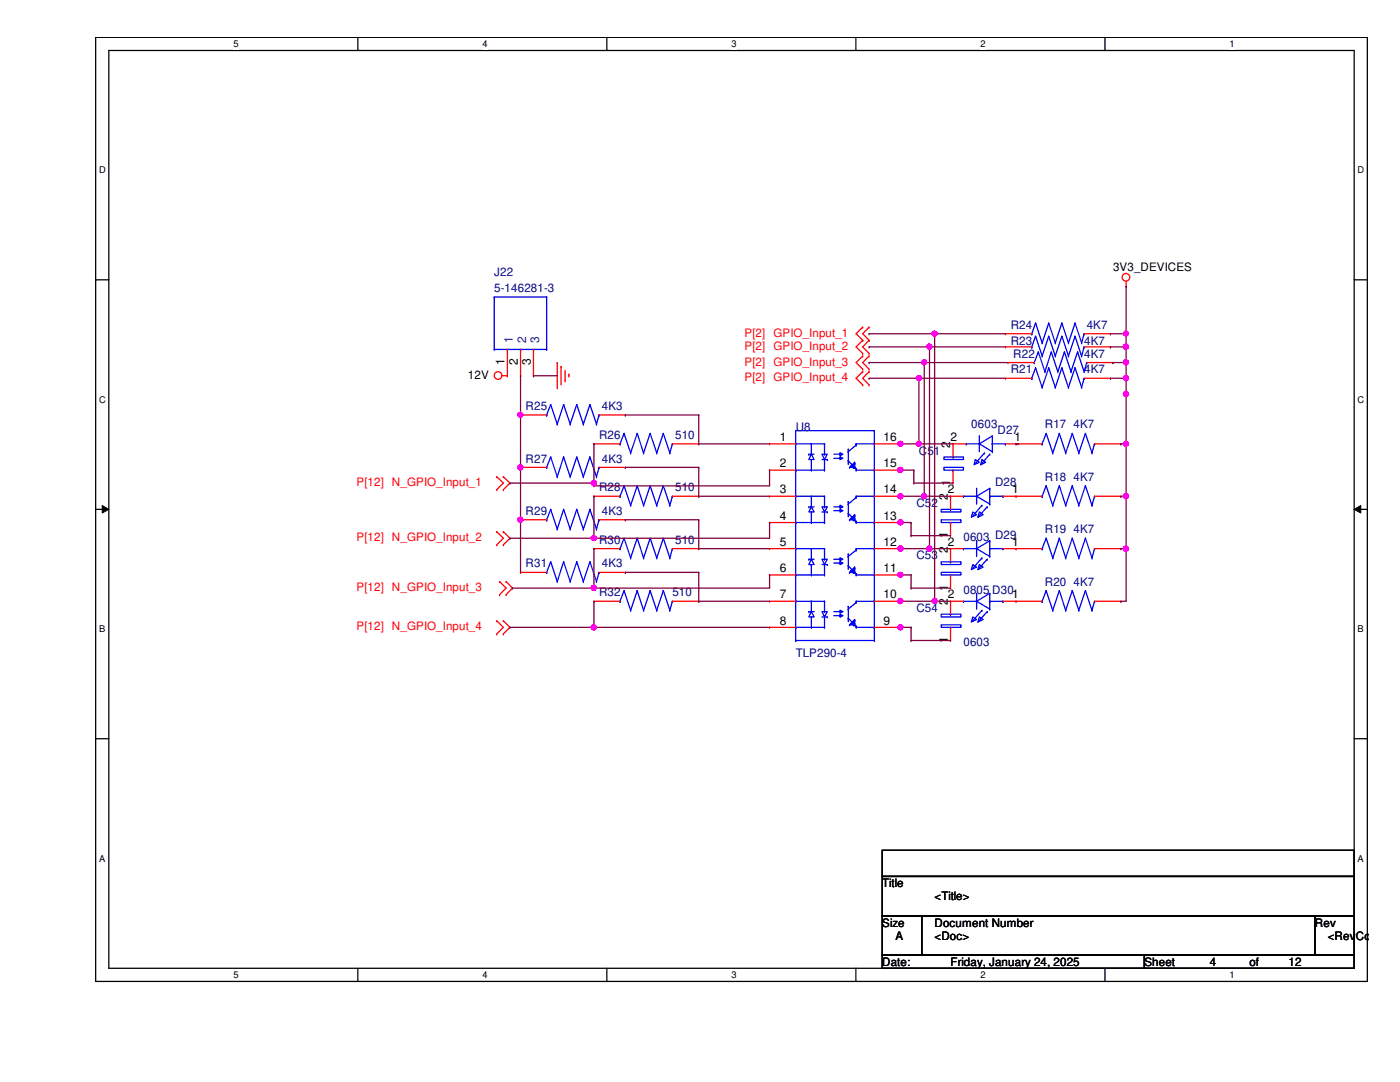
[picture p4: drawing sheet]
<svg xmlns="http://www.w3.org/2000/svg" width="279mm" height="216mm" viewBox="0 0 279 216" stroke-linecap="round" stroke-linejoin="round" font-family="sans-serif">
<path d="M19.1 7.5h253.8v188.3h-253.8zM21.7 10.1h248.6v183.1h-248.6z" fill="none" stroke="#000" stroke-width=".25"/>
<g fill="#fff">
<path d="M46.6 7.7h1v2.1h-1z"/>
<path d="M46.6 193.5h1v2.1h-1z"/>
</g>
<path d="M71.4 7.5v2.6M71.4 193.2v2.6" fill="none" stroke="#000" stroke-width=".25"/>
<g fill="#fff">
<path d="M96.3 7.7h1v2.1h-1z"/>
<path d="M96.3 193.5h1v2.1h-1z"/>
</g>
<path d="M121.1 7.5v2.6M121.1 193.2v2.6" fill="none" stroke="#000" stroke-width=".25"/>
<g fill="#fff">
<path d="M146 7.7h1v2.1h-1z"/>
<path d="M146 193.5h1v2.1h-1z"/>
</g>
<path d="M170.8 7.5v2.6M170.8 193.2v2.6" fill="none" stroke="#000" stroke-width=".25"/>
<g fill="#fff">
<path d="M195.7 7.7h1v2.1h-1z"/>
<path d="M195.7 193.5h1v2.1h-1z"/>
</g>
<path d="M220.5 7.5v2.6M220.5 193.2v2.6" fill="none" stroke="#000" stroke-width=".25"/>
<g fill="#fff">
<path d="M245.4 7.7h1v2.1h-1z"/>
<path d="M245.4 193.5h1v2.1h-1z"/>
<path d="M19.8 32.9h1.3v2.1h-1.3z"/>
<path d="M270.9 32.9h1.3v2.1h-1.3z"/>
<path d="M19.8 78.7h1.3v2.1h-1.3z"/>
<path d="M270.9 78.7h1.3v2.1h-1.3z"/>
</g>
<path d="M19.1 55.8h2.6M270.3 55.8h2.6" fill="none" stroke="#000" stroke-width=".25"/>
<g fill="#fff">
<path d="M19.8 124.5h1.2v2.1h-1.2z"/>
<path d="M270.9 124.5h1.3v2.1h-1.3z"/>
</g>
<path d="M19.1 101.6h2.6M270.3 101.6h2.6" fill="none" stroke="#000" stroke-width=".25"/>
<path d="M20.4 100.9l1.3 .7-1.3 .8zM270.3 101.6l1.3-.7v1.5z" fill="#000"/>
<path d="M20.4 100.9l1.3 .7-1.3 .8zM270.3 101.6l1.3-.7v1.5z" fill="none" stroke="#000" stroke-width=".2"/>
<g fill="#fff">
<path d="M19.8 170.3h1.2v2h-1.2z"/>
<path d="M270.9 170.3h1.3v2h-1.3z"/>
</g>
<path d="M19.1 147.4h2.6M270.3 147.4h2.6M176.1 169.7h94.2v5.2h-94.2zM176.1 174.9h94.2v7.9h-94.2zM176.1 182.8h7.8v7.8h-7.8zM176.1 190.6h52.3v2.6h-52.3zM183.9 182.8h78.5v7.8h-78.5zM228.4 190.6h41.9v2.6h-41.9zM262.4 182.8h7.9v7.8h-7.9z" fill="none" stroke="#000" stroke-width=".25"/>
<g fill="none" stroke="#f00" stroke-width=".25">
<path d="M224.7 57.1h.1M224.7 56.1v1M100.2 75h1.1M101.3 75h.1M101.3 69.7v5.3M103.9 75h.1M103.9 69.7v5.3M106.5 75h.1M106.5 69.7v5.3M111.2 72.3h.1M111.2 72.3v5.3M112 73.1h.1"/>
<path d="M112 73.1v3.7M112.8 76h.1M112.8 73.9v2.1M113.5 74.7h.1M113.5 74.7v.5M172.2 65.3h.1M172.2 67.9h.1M172.2 70.5h.1M172.2 71h.1M172.2 73.7h.1M172.2 74.2h.1M172.2 76.8h.1"/>
<path d="M172.2 65.3l-1.3 1.3 1.3 1.3M172.2 67.9l-1.3 1.3 1.3 1.3M172.2 71l-1.3 1.3 1.3 1.4M172.2 74.2l-1.3 1.3 1.3 1.3M173.4 65.3h.1M173.4 67.9h.1M173.4 70.5h.1M173.4 71h.1M173.4 73.7h.1M173.4 74.2h.1M173.4 76.8h.1M173.4 65.3l-1.2 1.3 1.2 1.3"/>
<path d="M173.4 67.9l-1.2 1.3 1.2 1.3M173.4 71l-1.2 1.3 1.2 1.4M173.4 74.2l-1.2 1.3 1.2 1.3M200.7 66.6h.1M200.7 75.5h.1M200.7 69.2h.1M200.7 66.6h5.2M200.7 75.5h5.2M200.7 69.2h5.2M201.2 72.3h.1M201.2 72.3h5.2M216.4 66.6h5.2"/>
<path d="M216.4 75.5h5.2M216.4 69.2h5.2M216.9 72.3h5.2M221.6 66.6h.1M221.6 75.5h.1M221.6 69.2h.1M222.1 72.3h.1M99.1 95.1h.1M99.1 97.7h.1M99.1 95.1l1.4 1.3-1.4 1.3M100.5 97.7h.1M100.5 95.1h.1"/>
<path d="M100.5 95.1l1.3 1.3-1.3 1.3M103.9 82.8h.1M103.9 93.3h.1M103.9 82.8h5.2M103.9 93.3h5.2M118.5 99h.1M118.5 88.6h.1M118.5 99h5.2M118.5 88.6h5.2M119.5 82.8h5.3M119.5 93.3h5.3M124.8 82.8h.1"/>
<path d="M124.8 93.3h.1M134.2 99h5.2M134.2 88.6h5.2M139.4 99h.1M139.4 88.6h.1M153.6 88.6h.1M153.6 93.8h.1M153.6 99h.1M153.6 99h5.2M153.6 88.6h5.2M153.6 93.8h5.2M174.5 99h5.2"/>
<path d="M174.5 88.6h5.2M174.5 93.8h5.2M179.7 99h.1M179.7 93.8h.1M179.7 88.6h.1M189.7 99h.1M189.7 99h2.6M189.7 99v2.6M190.2 96.4h.1M190.2 88.6h.1M190.2 88.6h2.6M190.2 88.6v2.6"/>
<path d="M190.2 93.8v2.6M200.2 99h7.8M200.7 88.6h7.3M202.8 99h.1M202.8 88.6h.1M203.3 88.6h.1M218.4 99h5.3M218.4 88.6h5.3M223.7 99h.1M223.7 88.6h.1M99.1 106.1h.1M99.1 108.7h.1"/>
<path d="M99.1 106.1l1.4 1.3-1.4 1.3M99.7 116h.1M99.7 118.7h.1M99.7 116l1.3 1.3-1.3 1.4M100.5 108.7h.1M100.5 106.1h.1M100.5 106.1l1.3 1.3-1.3 1.3M101 118.7h.1M101 116h.1M101 116l1.3 1.3-1.3 1.4M103.9 114.2h.1M103.9 103.7h.1"/>
<path d="M103.9 114.2h5.2M103.9 103.7h5.2M118.5 120h.1M118.5 109.5h.1M118.5 120h5.2M118.5 109.5h5.2M119.5 114.2h5.3M119.5 103.7h5.3M124.8 114.2h.1M124.8 103.7h.1M134.2 120h5.2M134.2 109.5h5.2"/>
<path d="M139.4 120h.1M139.4 109.5h.1M153.6 104.3h.1M153.6 109.5h.1M153.6 114.7h.1M153.6 120h.1M153.6 120h5.2M153.6 104.3h5.2M153.6 109.5h5.2M153.6 114.7h5.2M174.5 120h5.2M174.5 104.3h5.2"/>
<path d="M174.5 109.5h5.2M174.5 114.7h5.2M179.7 120h.1M179.7 114.7h.1M179.7 109.5h.1M179.7 104.3h.1M189.7 106.9h.1M189.7 120h.1M189.7 117.3h.1M189.7 109.5h.1M189.7 120h2.6M189.7 104.3v2.6"/>
<path d="M189.7 109.5v2.6M189.7 114.7v2.6M189.7 120v2.6M189.7 109.5h2.6M200.2 120h7.8M200.2 109.5h7.8M202.8 120h.1M202.8 109.5h.1M218.4 120h5.3M218.4 109.5h5.3M223.7 120h.1M223.7 109.5h.1"/>
<path d="M99.1 123.9h.1M99.1 126.5h.1M99.1 123.9l1.4 1.3-1.4 1.3M100.5 126.5h.1M100.5 123.9h.1M100.5 123.9l1.3 1.3-1.3 1.3M153.6 125.2h.1M153.6 125.2h5.2M174.5 125.2h5.2M179.7 125.2h.1M189.7 127.8h.1M189.7 125.2v2.6"/>
<circle cx="224.7" cy="55.3" r=".76"/>
<circle cx="99.4" cy="74.9" r=".76"/>
</g>
<g fill="none" stroke="#00f" stroke-width=".25">
<path d="M98.6 59.3h.1M98.6 59.3v10.4M98.6 59.3h10.5M109.1 59.3h.1M109.1 59.3v10.4M98.6 69.7h.1M98.6 69.7h10.5M101.3 69.7h.1M103.9 69.7h.1M106.5 69.7h.1M109.1 69.7h.1M205.9 66.6h.1"/>
<path d="M205.9 75.5h.1M205.9 69.2h.1M206.4 72.3h.1M206.7 64.5h.1M206.7 73.4h.1M206.7 67.1h.1M206.7 64.5l1.3 3.9M206.7 64.5l-.8 2.1M206.7 73.4l1.3 3.9M206.7 73.4l-.8 2.1M206.7 67.1l1.3 3.9M206.7 67.1l-.8 2.1"/>
<path d="M207.2 70.2h.1M207.2 70.2l1.3 4M207.2 70.2l-.8 2.1M208 68.4h.1M208 77.3h.1M208 71h.1M208.5 74.2h.1M209.3 64.5h.1M209.3 73.4h.1M209.3 67.1h.1M209.3 64.5l1.3 3.9M209.3 64.5l-1.3 3.9"/>
<path d="M209.3 73.4l1.3 3.9M209.3 73.4l-1.3 3.9M209.3 67.1l1.3 3.9M209.3 67.1l-1.3 3.9M209.8 70.2h.1M209.8 70.2l1.3 4M209.8 70.2l-1.3 4M210.6 68.4h.1M210.6 77.3h.1M210.6 71h.1M211.1 74.2h.1M211.9 64.5h.1"/>
<path d="M211.9 73.4h.1M211.9 67.1h.1M211.9 64.5l1.3 3.9M211.9 64.5l-1.3 3.9M211.9 73.4l1.3 3.9M211.9 73.4l-1.3 3.9M211.9 67.1l1.3 3.9M211.9 67.1l-1.3 3.9M212.4 70.2h.1M212.4 70.2l1.3 4M212.4 70.2l-1.3 4M213.2 68.4h.1"/>
<path d="M213.2 77.3h.1M213.2 71h.1M213.7 74.2h.1M214.5 64.5h.1M214.5 73.4h.1M214.5 67.1h.1M214.5 64.5l1.4 3.9M214.5 64.5l-1.3 3.9M214.5 73.4l1.4 3.9M214.5 73.4l-1.3 3.9M214.5 67.1l1.4 3.9M214.5 67.1l-1.3 3.9"/>
<path d="M215.1 70.2h.1M215.1 70.2l1.3 4M215.1 70.2l-1.4 4M215.9 68.4h.1M215.9 77.3h.1M215.9 71h.1M216.4 66.6h.1M216.4 75.5h.1M216.4 74.2h.1M216.4 69.2h.1M216.4 66.6l-.5 1.8M216.4 75.5l-.5 1.8"/>
<path d="M216.4 69.2l-.5 1.8M216.9 72.3h.1M216.9 72.3l-.5 1.9M109.1 82.8h.1M109.1 93.3h.1M109.9 80.7h.1M109.9 91.2h.1M109.9 80.7l1.3 3.9M109.9 80.7l-.8 2.1M109.9 91.2l1.3 3.9M109.9 91.2l-.8 2.1M111.2 84.6h.1"/>
<path d="M111.2 95.1h.1M112.5 80.7h.1M112.5 91.2h.1M112.5 80.7l1.3 3.9M112.5 80.7l-1.3 3.9M112.5 91.2l1.3 3.9M112.5 91.2l-1.3 3.9M113.8 84.6h.1M113.8 95.1h.1M115.1 80.7h.1M115.1 91.2h.1M115.1 80.7l1.3 3.9"/>
<path d="M115.1 80.7l-1.3 3.9M115.1 91.2l1.3 3.9M115.1 91.2l-1.3 3.9M116.4 84.6h.1M116.4 95.1h.1M117.7 80.7h.1M117.7 91.2h.1M117.7 80.7l1.3 3.9M117.7 80.7l-1.3 3.9M117.7 91.2l1.3 3.9M117.7 91.2l-1.3 3.9M119 84.6h.1"/>
<path d="M119 95.1h.1M119.5 82.8h.1M119.5 93.3h.1M119.5 82.8l-.5 1.8M119.5 93.3l-.5 1.8M123.7 99h.1M123.7 88.6h.1M124.5 96.9h.1M124.5 86.5h.1M124.5 96.9l1.4 3.9M124.5 96.9l-.8 2.1M124.5 86.5l1.4 3.9"/>
<path d="M124.5 86.5l-.8 2.1M125.9 90.4h.1M127.2 96.9h.1M127.2 86.5h.1M127.2 96.9l1.2 3.9M127.2 96.9l-1.3 3.9M127.2 86.5l1.2 3.9M127.2 86.5l-1.3 3.9M128.4 90.4h.1M129.8 96.9h.1M129.8 86.5h.1M129.8 96.9l1.3 3.9"/>
<path d="M129.8 96.9l-1.4 3.9M129.8 86.5l1.3 3.9M129.8 86.5l-1.4 3.9M131.1 90.4h.1M132.4 96.9h.1M132.4 86.5h.1M132.4 96.9l1.3 3.9M132.4 96.9l-1.3 3.9M132.4 86.5l1.3 3.9M132.4 86.5l-1.3 3.9M133.7 90.4h.1M134.2 99h.1"/>
<path d="M134.2 88.6h.1M134.2 99l-.5 1.8M134.2 88.6l-.5 1.8M158.8 93.8h.1M158.8 88.6h.1M158.8 99h.1M158.8 99h5.7M158.8 88.6h5.7M158.8 93.8h5.7M161.4 90.6h.1M161.4 90.6h1.1M161.9 90.6l.6 1.1h-1.1z"/>
<path d="M161.9 88.6h.1M161.9 93.8h.1M161.9 91.7h.1M161.9 90.6h.1M161.9 99h.1M161.9 88.6v2M161.9 91.7v2.1M161.9 99v2.1M164 90.6h1.1l-.6 1.1zM164 91.7h1.1M164.5 88.6h.1M164.5 90.6h.1"/>
<path d="M164.5 93.8h.1M164.5 99h.1M164.5 88.6v2M164.5 91.7v2.1M164.5 99v2.1M165.1 91.7h.1M166.4 90.6h1.3M166.4 91.4h1.3M167.7 90.4l.5 .2-.5 .3zM167.7 91.2l.5 .2-.5 .3zM167.7 90.6h.1M167.7 90.4h.1"/>
<path d="M167.7 91.4h.1M167.7 91.2h.1M167.7 90.4v.5M167.7 91.2v.5M169.3 90.1h.1M169.3 91.9h.1M169.3 92.5h.1M169.3 89.6h.1M169.3 89.6v2.9M169.3 91.9l1.3 1.4M169.5 93.3h.1M169.5 93.3h1.1"/>
<path d="M169.8 93h.1M169.8 93h.3M170.1 93h.1M170.1 93l.2 .3M170.3 93.3h.1M170.3 92.8h.1M170.3 92.8l.3 .2M170.3 92.8v.5M170.6 93.3h.1M170.6 92.5h.1M170.6 92.2h.1M170.6 93h.1"/>
<path d="M170.6 92.2v1.1M170.6 92.2l-1.1 1.1M170.6 92.5l-.5 .5M170.6 93.3l.3 .2M170.9 88.6h.1M170.9 88.8h.1M170.9 93.5h.1M170.9 93.8h.1M170.9 99h.1M170.9 99.3h.1M170.9 99h3.6M170.9 88.6h3.6"/>
<path d="M170.9 93.8h3.6M170.9 88.6v.2M170.9 93.5v.3M170.9 99v.3M170.9 88.8l-1.6 1.3M170.9 99.3l-1.6 1.3M174.5 85.9h.1M174.5 93.8h.1M174.5 88.6h.1M174.5 99h.1M174.5 85.9h-15.7v41.9M174.5 85.9v41.9"/>
<path d="M188.4 93.3h3.9v.5h-3.9zM188.4 91.2h3.9v.5h-3.9zM190.2 91.2h.1M190.2 93.8h.1M192.3 99h.1M192.3 99h2.6M192.8 88.6h.1M192.8 88.6h2.7M194.6 91.7l.9 .5-1.1 .6zM194.9 99h.1M194.9 97.5h.1M194.9 99l2.6 1.6"/>
<path d="M194.9 97.5v3.1M195.5 88.6h.1M195.5 87h.1M195.5 88.6l2.5 1.5M195.5 87v3.1M196 91.7l.7 .5-1 .6zM196.5 90.4h.1M196.5 90.4l-1.9 2.1M197.5 99h.1M197.5 97.5h.1M197.5 90.6h.1M197.5 97.5v3.1"/>
<path d="M197.5 97.5l-2.6 1.5M197.5 99h2.7M197.5 90.6l-1.8 2.2M198 88.6h.1M198 87h.1M198 90.1h.1M198 88.6h2.7M198 87v3.1M198 87l-2.5 1.6M200.2 99h.1M200.7 88.6h.1M208 99h.1"/>
<path d="M208 88.6h.1M208.8 96.9h.1M208.8 86.5h.1M208.8 96.9l1.3 3.9M208.8 96.9l-.8 2.1M208.8 86.5l1.3 3.9M208.8 86.5l-.8 2.1M210.1 90.4h.1M211.4 96.9h.1M211.4 86.5h.1M211.4 96.9l1.3 3.9M211.4 96.9l-1.3 3.9"/>
<path d="M211.4 86.5l1.3 3.9M211.4 86.5l-1.3 3.9M212.7 90.4h.1M214 96.9h.1M214 86.5h.1M214 96.9l1.3 3.9M214 96.9l-1.3 3.9M214 86.5l1.3 3.9M214 86.5l-1.3 3.9M215.3 90.4h.1M216.6 96.9h.1M216.6 86.5h.1"/>
<path d="M216.6 96.9l1.3 3.9M216.6 96.9l-1.3 3.9M216.6 86.5l1.3 3.9M216.6 86.5l-1.3 3.9M217.9 90.4h.1M218.4 99h.1M218.4 88.6h.1M218.4 99l-.5 1.8M218.4 88.6l-.5 1.8M109.1 114.2h.1M109.1 103.7h.1M109.9 112.1h.1"/>
<path d="M109.9 101.6h.1M109.9 112.1l1.3 3.9M109.9 112.1l-.8 2.1M109.9 101.6l1.3 4M109.9 101.6l-.8 2.1M111.2 116h.1M111.2 105.6h.1M112.5 112.1h.1M112.5 101.6h.1M112.5 112.1l1.3 3.9M112.5 112.1l-1.3 3.9M112.5 101.6l1.3 4"/>
<path d="M112.5 101.6l-1.3 4M113.8 116h.1M113.8 105.6h.1M115.1 112.1h.1M115.1 101.6h.1M115.1 112.1l1.3 3.9M115.1 112.1l-1.3 3.9M115.1 101.6l1.3 4M115.1 101.6l-1.3 4M116.4 116h.1M116.4 105.6h.1M117.7 112.1h.1"/>
<path d="M117.7 101.6h.1M117.7 112.1l1.3 3.9M117.7 112.1l-1.3 3.9M117.7 101.6l1.3 4M117.7 101.6l-1.3 4M119 116h.1M119 105.6h.1M119.5 114.2h.1M119.5 103.7h.1M119.5 114.2l-.5 1.8M119.5 103.7l-.5 1.9M123.7 120h.1"/>
<path d="M123.7 109.5h.1M124.5 117.9h.1M124.5 107.4h.1M124.5 117.9l1.4 3.9M124.5 117.9l-.8 2.1M124.5 107.4l1.4 3.9M124.5 107.4l-.8 2.1M125.9 100.8h.1M125.9 111.3h.1M127.2 117.9h.1M127.2 107.4h.1M127.2 117.9l1.2 3.9"/>
<path d="M127.2 117.9l-1.3 3.9M127.2 107.4l1.2 3.9M127.2 107.4l-1.3 3.9M128.4 100.8h.1M128.4 111.3h.1M129.8 117.9h.1M129.8 107.4h.1M129.8 117.9l1.3 3.9M129.8 117.9l-1.4 3.9M129.8 107.4l1.3 3.9M129.8 107.4l-1.4 3.9M131.1 100.8h.1"/>
<path d="M131.1 111.3h.1M132.4 117.9h.1M132.4 107.4h.1M132.4 117.9l1.3 3.9M132.4 117.9l-1.3 3.9M132.4 107.4l1.3 3.9M132.4 107.4l-1.3 3.9M133.7 100.8h.1M133.7 111.3h.1M134.2 120h.1M134.2 109.5h.1M134.2 120l-.5 1.8"/>
<path d="M134.2 109.5l-.5 1.8M158.8 104.3h.1M158.8 114.7h.1M158.8 109.5h.1M158.8 120h.1M158.8 120h5.7M158.8 104.3h5.7M158.8 109.5h5.7M158.8 114.7h5.7M161.4 101.1h.1M161.4 111.6h.1M161.4 101.1h1.1"/>
<path d="M161.4 111.6h1.1M161.9 101.1l.6 1h-1.1zM161.9 111.6l.6 1h-1.1zM161.9 104.3h.1M161.9 102.1h.1M161.9 101.1h.1M161.9 109.5h.1M161.9 114.7h.1M161.9 112.6h.1M161.9 111.6h.1M161.9 120h.1M161.9 102.1v2.2"/>
<path d="M161.9 109.5v2.1M161.9 112.6v2.1M161.9 120v2M164 101.1h1.1l-.6 1zM164 111.6h1.1l-.6 1zM164 102.1h1.1M164 112.6h1.1M164.5 101.1h.1M164.5 104.3h.1M164.5 109.5h.1M164.5 111.6h.1M164.5 114.7h.1"/>
<path d="M164.5 120h.1M164.5 102.1v2.2M164.5 109.5v2.1M164.5 112.6v2.1M164.5 120v2M165.1 102.1h.1M165.1 112.6h.1M166.4 101.1h1.3M166.4 111.6h1.3M166.4 112.4h1.3M166.4 101.9h1.3M167.7 111.3l.5 .3-.5 .2z"/>
<path d="M167.7 112.1l.5 .3-.5 .2zM167.7 100.8l.5 .3-.5 .3zM167.7 101.6l.5 .3-.5 .2zM167.7 111.6h.1M167.7 111.3h.1M167.7 112.4h.1M167.7 112.1h.1M167.7 101.1h.1M167.7 100.8h.1M167.7 101.9h.1M167.7 101.6h.1M167.7 100.8v.6"/>
<path d="M167.7 101.6v.5M167.7 111.3v.5M167.7 112.1v.5M169.3 111h.1M169.3 112.9h.1M169.3 113.4h.1M169.3 110.5h.1M169.3 100.6h.1M169.3 102.4h.1M169.3 103h.1M169.3 100.1h.1M169.3 100.1v2.9"/>
<path d="M169.3 110.5v2.9M169.3 112.9l1.3 1.3M169.3 102.4l1.6 1.6M169.5 114.2h.1M169.5 103.7h.1M169.5 114.2h1.1M169.5 103.7h1.1M169.8 113.9h.1M169.8 103.5h.1M169.8 113.9l-.3 .3M169.8 113.9h.3M169.8 103.5h.3"/>
<path d="M170.1 113.9h.1M170.1 103.5h.1M170.1 113.9l.2 .3M170.1 103.5l.2 .2M170.3 114.2h.1M170.3 113.7h.1M170.3 103.7h.1M170.3 103.2h.1M170.3 103.2v.5M170.3 113.7v.5M170.3 113.7l.3 .2M170.3 103.2l.3 .3"/>
<path d="M170.6 114.2h.1M170.6 113.4h.1M170.6 113.2h.1M170.6 113.9h.1M170.6 103.7h.1M170.6 103h.1M170.6 102.7h.1M170.6 103.5h.1M170.6 102.7v1M170.6 113.2v1M170.6 113.2l-.8 .7M170.6 113.4l-.5 .5"/>
<path d="M170.6 114.2l.3 .3M170.6 102.7l-1.1 1M170.6 103l-.5 .5M170.9 120h.1M170.9 109.5h.1M170.9 109.8h.1M170.9 114.5h.1M170.9 114.7h.1M170.9 104h.1M170.9 104.3h.1M170.9 120h3.6M170.9 104v.3"/>
<path d="M170.9 109.5v.3M170.9 114.5v.2M170.9 120v.2M170.9 104.3h3.6M170.9 109.5h3.6M170.9 114.7h3.6M170.9 109.8l-1.6 1.2M174.5 114.7h.1M174.5 104.3h.1M174.5 120h.1M174.5 109.5h.1M187.8 103.7h4v.6h-4z"/>
<path d="M187.8 101.6h4v.5h-4zM187.8 114.2h4v.5h-4zM187.8 112.1h4v.5h-4zM189.7 101.6h.1M189.7 104.3h.1M189.7 112.1h.1M189.7 114.7h.1M192.3 120h.1M192.3 109.5h.1M192.3 120h2.6M192.3 109.5h2.6M194.1 102.1l.8 .6-1.1 .5z"/>
<path d="M194.1 112.6l.8 .6-1.1 .5zM194.9 120h.1M194.9 118.4h.1M194.9 109.5h.1M194.9 107.9h.1M194.9 107.9v3.1M194.9 118.4v3.1M194.9 120l2.6 1.5M194.9 109.5l2.6 1.5M195.5 102.1l.7 .6-1 .5zM195.5 112.6l.7 .6-1 .5zM196 100.8h.1"/>
<path d="M196 111.3h.1M196 100.8l-1.9 2.2M196 111.3l-1.9 2.1M197 101.1h.1M197 111.6h.1M197 101.1l-1.8 2.1M197 111.6l-1.8 2.1M197.5 100.6h.1M197.5 120h.1M197.5 118.4h.1M197.5 109.5h.1M197.5 107.9h.1"/>
<path d="M197.5 111h.1M197.5 107.9v3.1M197.5 118.4v3.1M197.5 118.4l-2.6 1.6M197.5 120h2.7M197.5 109.5h2.7M197.5 107.9l-2.6 1.6M200.2 120h.1M200.2 109.5h.1M208 120h.1M208 109.5h.1M208.8 117.9h.1"/>
<path d="M208.8 107.4h.1M208.8 117.9l1.3 3.9M208.8 117.9l-.8 2.1M208.8 107.4l1.3 3.9M208.8 107.4l-.8 2.1M210.1 100.8h.1M210.1 111.3h.1M211.4 117.9h.1M211.4 107.4h.1M211.4 117.9l1.3 3.9M211.4 117.9l-1.3 3.9M211.4 107.4l1.3 3.9"/>
<path d="M211.4 107.4l-1.3 3.9M212.7 100.8h.1M212.7 111.3h.1M214 117.9h.1M214 107.4h.1M214 117.9l1.3 3.9M214 117.9l-1.3 3.9M214 107.4l1.3 3.9M214 107.4l-1.3 3.9M215.3 100.8h.1M215.3 111.3h.1M216.6 117.9h.1"/>
<path d="M216.6 107.4h.1M216.6 117.9l1.3 3.9M216.6 117.9l-1.3 3.9M216.6 107.4l1.3 3.9M216.6 107.4l-1.3 3.9M217.9 100.8h.1M217.9 111.3h.1M218.4 120h.1M218.4 109.5h.1M218.4 120l-.5 1.8M218.4 109.5l-.5 1.8M125.9 121.8h.1"/>
<path d="M128.4 121.8h.1M131.1 121.8h.1M133.7 121.8h.1M158.8 127.8h.1M158.8 125.2h.1M158.8 127.8h15.7M158.8 125.2h5.7M161.4 122h.1M161.4 122h1.1M161.9 122l.6 1.1h-1.1zM161.9 125.2h.1M161.9 123.1h.1"/>
<path d="M161.9 122h.1M161.9 123.1v2.1M164 122h1.1l-.6 1.1zM164 123.1h1.1M164.5 122h.1M164.5 125.2h.1M164.5 123.1v2.1M165.1 123.1h.1M166.4 122h1.3M166.4 122.9h1.3M167.7 121.8l.5 .2-.5 .3zM167.7 122.6l.5 .3-.5 .2z"/>
<path d="M167.7 122h.1M167.7 121.8h.1M167.7 122.9h.1M167.7 122.6h.1M167.7 121.8v.5M167.7 122.6v.5M169.3 121.5h.1M169.3 123.4h.1M169.3 123.9h.1M169.3 121h.1M169.3 121v2.9M169.3 123.4l1.3 1.3"/>
<path d="M169.5 124.7h.1M169.5 124.7h1.1M169.8 124.4h.1M169.8 124.4l-.3 .3M169.8 124.4h.3M170.1 124.4h.1M170.1 124.4l.2 .3M170.3 124.7h.1M170.3 124.1h.1M170.3 124.1v.6M170.3 124.1l.3 .3M170.3 124.1l-.2 .3"/>
<path d="M170.6 124.7h.1M170.6 123.9h.1M170.6 123.6h.1M170.6 124.4h.1M170.6 123.6v1.1M170.6 123.6l-.8 .8M170.6 123.9l-.3 .2M170.6 124.7l.3 .2M170.9 120.2h.1M170.9 124.9h.1M170.9 125.2h.1M170.9 124.9v.3"/>
<path d="M170.9 125.2h3.6M170.9 120.2l-1.6 1.3M174.5 125.2h.1M174.5 127.8h.1M187.8 124.7h4v.5h-4zM187.8 122.6h4v.5h-4zM189.7 122.6h.1M189.7 125.2h.1M194.1 123.1l.8 .5-1.1 .5zM195.5 123.1l.7 .5-1 .5zM196 121.8h.1M196 121.8l-1.9 2.1"/>
<path d="M197 122h.1M197 122l-1.8 2.1M197.5 121.5h.1M210.1 121.8h.1M212.7 121.8h.1M215.3 121.8h.1M217.9 121.8h.1"/>
</g>
<path d="M224.7 57.1h.1M224.7 57.1v9.5" fill="none" stroke="#800040" stroke-width=".25"/>
<circle cx="224.7" cy="66.6" r=".5" fill="#f0f"/>
<circle cx="224.7" cy="66.6" r=".5" fill="none" stroke="#f0f" stroke-width=".25"/>
<path d="M173.4 66.6h.1M173.4 66.6h27.3M186.5 66.6h.1M186.5 66.6v53.4" fill="none" stroke="#800040" stroke-width=".25"/>
<circle cx="186.5" cy="119.9" r=".51" fill="#f0f"/>
<circle cx="186.5" cy="119.9" r=".51" fill="none" stroke="#f0f" stroke-width=".25"/>
<circle cx="186.5" cy="66.6" r=".5" fill="#f0f"/>
<circle cx="186.5" cy="66.6" r=".5" fill="none" stroke="#f0f" stroke-width=".25"/>
<path d="M173.4 69.2h.1M173.4 69.2h12.1M185.5 69.2h.1M185.5 69.2v40.3M221.6 66.6h.1M221.6 66.6h3.1M224.7 66.6h.1M224.7 66.6v2.6" fill="none" stroke="#800040" stroke-width=".25"/>
<circle cx="185.5" cy="109.5" r=".51" fill="#f0f"/>
<circle cx="185.5" cy="109.5" r=".51" fill="none" stroke="#f0f" stroke-width=".25"/>
<circle cx="185.5" cy="69.2" r=".51" fill="#f0f"/>
<circle cx="185.5" cy="69.2" r=".51" fill="none" stroke="#f0f" stroke-width=".25"/>
<path d="M185.5 69.2h.1M185.5 69.2h15.2M221.6 69.2h.1M221.6 69.2h3.1M224.7 69.2h.1M224.7 69.2v3.1" fill="none" stroke="#800040" stroke-width=".25"/>
<circle cx="224.7" cy="69.2" r=".51" fill="#f0f"/>
<circle cx="224.7" cy="69.2" r=".51" fill="none" stroke="#f0f" stroke-width=".25"/>
<path d="M173.4 72.3h.1M173.4 72.3h11" fill="none" stroke="#800040" stroke-width=".25"/>
<circle cx="184.4" cy="72.3" r=".5" fill="#f0f"/>
<circle cx="184.4" cy="72.3" r=".5" fill="none" stroke="#f0f" stroke-width=".25"/>
<path d="M184.4 72.3h.1M184.4 72.3v26.7M184.4 72.3h16.8M222.1 72.3h.1M222.1 72.3h2.6M224.7 72.3h.1M224.7 72.3v3.2" fill="none" stroke="#800040" stroke-width=".25"/>
<circle cx="224.7" cy="75.5" r=".5" fill="#f0f"/>
<circle cx="224.7" cy="75.5" r=".5" fill="none" stroke="#f0f" stroke-width=".25"/>
<circle cx="224.7" cy="72.3" r=".51" fill="#f0f"/>
<circle cx="224.7" cy="72.3" r=".51" fill="none" stroke="#f0f" stroke-width=".25"/>
<path d="M103.9 75h.1M103.9 75v7.8" fill="none" stroke="#800040" stroke-width=".25"/>
<circle cx="103.9" cy="82.8" r=".5" fill="#f0f"/>
<circle cx="103.9" cy="82.8" r=".5" fill="none" stroke="#f0f" stroke-width=".25"/>
<path d="M106.5 75h.1M106.5 75h4.7M173.4 75.5h.1M173.4 75.5h27.3M183.4 75.5h.1M183.4 75.5v13.1" fill="none" stroke="#800040" stroke-width=".25"/>
<circle cx="183.4" cy="75.5" r=".5" fill="#f0f"/>
<circle cx="183.4" cy="75.5" r=".5" fill="none" stroke="#f0f" stroke-width=".25"/>
<path d="M221.6 75.5h.1M221.6 75.5h3.1M224.7 75.5h.1M224.7 78.6h.1M224.7 75.5v13.1" fill="none" stroke="#800040" stroke-width=".25"/>
<circle cx="224.7" cy="88.5" r=".5" fill="#f0f"/>
<circle cx="224.7" cy="88.5" r=".5" fill="none" stroke="#f0f" stroke-width=".25"/>
<circle cx="224.7" cy="78.6" r=".51" fill="#f0f"/>
<circle cx="224.7" cy="78.6" r=".51" fill="none" stroke="#f0f" stroke-width=".25"/>
<path d="M224.7 78.6h.1M224.7 78.6h.6M103.9 82.8h.1M103.9 82.8v10.5" fill="none" stroke="#800040" stroke-width=".25"/>
<circle cx="103.8" cy="93.3" r=".51" fill="#f0f"/>
<circle cx="103.8" cy="93.3" r=".51" fill="none" stroke="#f0f" stroke-width=".25"/>
<path d="M118.5 88.6h.1M118.5 88.6v7.8M124.8 82.8h.1M124.8 82.8h14.6M139.4 82.8h.1M139.4 88.6h.1M139.4 82.8v5.8M139.4 88.6h14.2M179.2 88.6h.1M179.2 88.6h4.2M179.7 88.6h.1" fill="none" stroke="#800040" stroke-width=".25"/>
<circle cx="183.4" cy="88.5" r=".5" fill="#f0f"/>
<circle cx="183.4" cy="88.5" r=".5" fill="none" stroke="#f0f" stroke-width=".25"/>
<circle cx="179.7" cy="88.5" r=".5" fill="#f0f"/>
<circle cx="179.7" cy="88.5" r=".5" fill="none" stroke="#f0f" stroke-width=".25"/>
<g fill="none" stroke="#800040" stroke-width=".25">
<path d="M103.9 93.3h.1M103.9 93.3v10.4M124.8 93.3h.1M124.8 93.3h14.6M139.4 93.3h.1M139.4 93.3v5.7M153.6 93.8h.1M153.6 93.8v3.1M179.2 93.8h.1M179.2 93.8h3.2M179.7 93.8h.1M183.4 88.6h.1"/>
<path d="M183.4 88.6h6.8M202.8 88.6h.1M202.8 88.6h.5M223.7 88.6h.1M223.7 88.6h1M224.7 88.6h.1M224.7 88.6v10.4"/>
</g>
<circle cx="179.7" cy="93.8" r=".51" fill="#f0f"/>
<circle cx="179.7" cy="93.8" r=".51" fill="none" stroke="#f0f" stroke-width=".25"/>
<path d="M101.8 96.4h.1M101.8 96.4h16.7M182.4 93.8h.1M182.4 93.8v2.6" fill="none" stroke="#800040" stroke-width=".25"/>
<circle cx="118.5" cy="96.4" r=".51" fill="#f0f"/>
<circle cx="118.5" cy="96.4" r=".51" fill="none" stroke="#f0f" stroke-width=".25"/>
<g fill="none" stroke="#800040" stroke-width=".25">
<path d="M118.5 96.4h.1M118.5 96.9h.1M118.5 99h.1M118.5 96.4v.5M118.5 99v8.4M118.5 96.9h35.1M139.4 99h.1M139.4 99h14.2M179.2 99h.1M179.2 99h5.2M179.7 99h.1M182.4 96.4h.1"/>
<path d="M182.4 96.4h7.8"/>
</g>
<circle cx="184.4" cy="99" r=".5" fill="#f0f"/>
<circle cx="184.4" cy="99" r=".5" fill="none" stroke="#f0f" stroke-width=".25"/>
<circle cx="179.7" cy="99" r=".51" fill="#f0f"/>
<circle cx="179.7" cy="99" r=".51" fill="none" stroke="#f0f" stroke-width=".25"/>
<path d="M184.4 99h.1M184.4 99h5.3M223.7 99h.1M223.7 99h1M224.7 99h.1M224.7 99v10.5" fill="none" stroke="#800040" stroke-width=".25"/>
<circle cx="224.7" cy="109.5" r=".51" fill="#f0f"/>
<circle cx="224.7" cy="109.5" r=".51" fill="none" stroke="#f0f" stroke-width=".25"/>
<circle cx="224.7" cy="99" r=".51" fill="#f0f"/>
<circle cx="224.7" cy="99" r=".51" fill="none" stroke="#f0f" stroke-width=".25"/>
<path d="M103.9 103.7h.1M103.9 103.7v10.5" fill="none" stroke="#800040" stroke-width=".25"/>
<circle cx="103.8" cy="103.7" r=".51" fill="#f0f"/>
<circle cx="103.8" cy="103.7" r=".51" fill="none" stroke="#f0f" stroke-width=".25"/>
<path d="M124.8 103.7h.1M124.8 103.7h14.6M139.4 103.7h.1M139.4 103.7v5.8M153.6 104.3h.1M153.6 104.3v3.1M179.2 104.3h.1M179.2 104.3h2.6M179.7 104.3h.1" fill="none" stroke="#800040" stroke-width=".25"/>
<circle cx="179.7" cy="104.2" r=".51" fill="#f0f"/>
<circle cx="179.7" cy="104.2" r=".51" fill="none" stroke="#f0f" stroke-width=".25"/>
<path d="M101.8 107.4h.1M101.8 107.4h51.8M118.5 107.4h.1M181.8 104.3h.1M181.8 104.3v2.6" fill="none" stroke="#800040" stroke-width=".25"/>
<circle cx="118.5" cy="107.4" r=".5" fill="#f0f"/>
<circle cx="118.5" cy="107.4" r=".5" fill="none" stroke="#f0f" stroke-width=".25"/>
<path d="M118.5 109.5h.1M118.5 109.5v7.8M139.4 109.5h.1M139.4 109.5h14.2M179.2 109.5h.1M179.2 109.5h6.3M179.7 109.5h.1M181.8 106.9h.1M181.8 106.9h7.9" fill="none" stroke="#800040" stroke-width=".25"/>
<circle cx="179.7" cy="109.5" r=".51" fill="#f0f"/>
<circle cx="179.7" cy="109.5" r=".51" fill="none" stroke="#f0f" stroke-width=".25"/>
<g fill="none" stroke="#800040" stroke-width=".25">
<path d="M124.8 114.2h.1M124.8 114.2h14.6M139.4 114.2h.1M139.4 114.2v5.8M153.6 114.7h.1M153.6 114.7v2.6M179.2 114.7h.1M179.2 114.7h2.6M179.7 114.7h.1M185.5 109.5h.1M185.5 109.5h4.2M223.7 109.5h.1"/>
<path d="M223.7 109.5h1M224.7 109.5h.1M224.7 109.5v10.5"/>
</g>
<circle cx="179.7" cy="114.7" r=".5" fill="#f0f"/>
<circle cx="179.7" cy="114.7" r=".5" fill="none" stroke="#f0f" stroke-width=".25"/>
<path d="M102.3 117.3h.1M102.3 117.3h51.3M118.5 117.3h.1M181.8 114.7h.1M181.8 114.7v2.6" fill="none" stroke="#800040" stroke-width=".25"/>
<circle cx="118.5" cy="117.3" r=".51" fill="#f0f"/>
<circle cx="118.5" cy="117.3" r=".51" fill="none" stroke="#f0f" stroke-width=".25"/>
<path d="M118.5 120h.1M118.5 120v5.2M139.4 120h.1M139.4 120h14.2M179.2 120h.1M179.2 120h7.3M179.7 120h.1M181.8 117.3h.1M181.8 117.3h7.9" fill="none" stroke="#800040" stroke-width=".25"/>
<circle cx="179.7" cy="119.9" r=".51" fill="#f0f"/>
<circle cx="179.7" cy="119.9" r=".51" fill="none" stroke="#f0f" stroke-width=".25"/>
<path d="M186.5 120h.1M186.5 120h3.2M223.7 120h.1M223.7 120h1M101.8 125.2h.1M101.8 125.2h51.8M118.5 125.2h.1" fill="none" stroke="#800040" stroke-width=".25"/>
<circle cx="118.5" cy="125.2" r=".51" fill="#f0f"/>
<circle cx="118.5" cy="125.2" r=".51" fill="none" stroke="#f0f" stroke-width=".25"/>
<path d="M179.2 125.2h.1M179.2 125.2h2.6M179.7 125.2h.1" fill="none" stroke="#800040" stroke-width=".25"/>
<circle cx="179.7" cy="125.2" r=".51" fill="#f0f"/>
<circle cx="179.7" cy="125.2" r=".51" fill="none" stroke="#f0f" stroke-width=".25"/>
<path d="M181.8 125.2h.1M181.8 127.8h.1M181.8 125.2v2.6M181.8 127.8h7.9" fill="none" stroke="#800040" stroke-width=".25"/>
<circle cx="224.7" cy="66.6" r=".5" fill="#f0f"/>
<circle cx="224.7" cy="66.6" r=".5" fill="none" stroke="#f0f" stroke-width=".25"/>
<circle cx="186.5" cy="119.9" r=".51" fill="#f0f"/>
<circle cx="186.5" cy="119.9" r=".51" fill="none" stroke="#f0f" stroke-width=".25"/>
<circle cx="186.5" cy="66.6" r=".5" fill="#f0f"/>
<circle cx="186.5" cy="66.6" r=".5" fill="none" stroke="#f0f" stroke-width=".25"/>
<circle cx="185.5" cy="109.5" r=".51" fill="#f0f"/>
<circle cx="185.5" cy="109.5" r=".51" fill="none" stroke="#f0f" stroke-width=".25"/>
<circle cx="185.5" cy="69.2" r=".51" fill="#f0f"/>
<circle cx="185.5" cy="69.2" r=".51" fill="none" stroke="#f0f" stroke-width=".25"/>
<circle cx="224.7" cy="69.2" r=".51" fill="#f0f"/>
<circle cx="224.7" cy="69.2" r=".51" fill="none" stroke="#f0f" stroke-width=".25"/>
<circle cx="184.4" cy="72.3" r=".5" fill="#f0f"/>
<circle cx="184.4" cy="72.3" r=".5" fill="none" stroke="#f0f" stroke-width=".25"/>
<circle cx="224.7" cy="75.5" r=".5" fill="#f0f"/>
<circle cx="224.7" cy="75.5" r=".5" fill="none" stroke="#f0f" stroke-width=".25"/>
<circle cx="224.7" cy="72.3" r=".51" fill="#f0f"/>
<circle cx="224.7" cy="72.3" r=".51" fill="none" stroke="#f0f" stroke-width=".25"/>
<circle cx="103.9" cy="82.8" r=".5" fill="#f0f"/>
<circle cx="103.9" cy="82.8" r=".5" fill="none" stroke="#f0f" stroke-width=".25"/>
<circle cx="183.4" cy="75.5" r=".5" fill="#f0f"/>
<circle cx="183.4" cy="75.5" r=".5" fill="none" stroke="#f0f" stroke-width=".25"/>
<circle cx="224.7" cy="88.5" r=".5" fill="#f0f"/>
<circle cx="224.7" cy="88.5" r=".5" fill="none" stroke="#f0f" stroke-width=".25"/>
<circle cx="224.7" cy="78.6" r=".51" fill="#f0f"/>
<circle cx="224.7" cy="78.6" r=".51" fill="none" stroke="#f0f" stroke-width=".25"/>
<circle cx="103.8" cy="93.3" r=".51" fill="#f0f"/>
<circle cx="103.8" cy="93.3" r=".51" fill="none" stroke="#f0f" stroke-width=".25"/>
<circle cx="183.4" cy="88.5" r=".5" fill="#f0f"/>
<circle cx="183.4" cy="88.5" r=".5" fill="none" stroke="#f0f" stroke-width=".25"/>
<circle cx="179.7" cy="88.5" r=".5" fill="#f0f"/>
<circle cx="179.7" cy="88.5" r=".5" fill="none" stroke="#f0f" stroke-width=".25"/>
<circle cx="179.7" cy="93.8" r=".51" fill="#f0f"/>
<circle cx="179.7" cy="93.8" r=".51" fill="none" stroke="#f0f" stroke-width=".25"/>
<circle cx="118.5" cy="96.4" r=".51" fill="#f0f"/>
<circle cx="118.5" cy="96.4" r=".51" fill="none" stroke="#f0f" stroke-width=".25"/>
<circle cx="184.4" cy="99" r=".5" fill="#f0f"/>
<circle cx="184.4" cy="99" r=".5" fill="none" stroke="#f0f" stroke-width=".25"/>
<circle cx="179.7" cy="99" r=".51" fill="#f0f"/>
<circle cx="179.7" cy="99" r=".51" fill="none" stroke="#f0f" stroke-width=".25"/>
<circle cx="224.7" cy="109.5" r=".51" fill="#f0f"/>
<circle cx="224.7" cy="109.5" r=".51" fill="none" stroke="#f0f" stroke-width=".25"/>
<circle cx="224.7" cy="99" r=".51" fill="#f0f"/>
<circle cx="224.7" cy="99" r=".51" fill="none" stroke="#f0f" stroke-width=".25"/>
<circle cx="103.8" cy="103.7" r=".51" fill="#f0f"/>
<circle cx="103.8" cy="103.7" r=".51" fill="none" stroke="#f0f" stroke-width=".25"/>
<circle cx="179.7" cy="104.2" r=".51" fill="#f0f"/>
<circle cx="179.7" cy="104.2" r=".51" fill="none" stroke="#f0f" stroke-width=".25"/>
<circle cx="118.5" cy="107.4" r=".5" fill="#f0f"/>
<circle cx="118.5" cy="107.4" r=".5" fill="none" stroke="#f0f" stroke-width=".25"/>
<circle cx="179.7" cy="109.5" r=".51" fill="#f0f"/>
<circle cx="179.7" cy="109.5" r=".51" fill="none" stroke="#f0f" stroke-width=".25"/>
<circle cx="179.7" cy="114.7" r=".5" fill="#f0f"/>
<circle cx="179.7" cy="114.7" r=".5" fill="none" stroke="#f0f" stroke-width=".25"/>
<circle cx="118.5" cy="117.3" r=".51" fill="#f0f"/>
<circle cx="118.5" cy="117.3" r=".51" fill="none" stroke="#f0f" stroke-width=".25"/>
<circle cx="179.7" cy="119.9" r=".51" fill="#f0f"/>
<circle cx="179.7" cy="119.9" r=".51" fill="none" stroke="#f0f" stroke-width=".25"/>
<circle cx="118.5" cy="125.2" r=".51" fill="#f0f"/>
<circle cx="118.5" cy="125.2" r=".51" fill="none" stroke="#f0f" stroke-width=".25"/>
<circle cx="179.7" cy="125.2" r=".51" fill="#f0f"/>
<circle cx="179.7" cy="125.2" r=".51" fill="none" stroke="#f0f" stroke-width=".25"/>
<g font-size="2.4" fill="#004080">
<text x="102.4" y="68.4" transform="rotate(-90 102.4 68.4)">1</text>
<text x="105" y="68.4" transform="rotate(-90 105 68.4)">2</text>
<text x="107.6" y="68.4" transform="rotate(-90 107.6 68.4)">3</text>
</g>
<g font-size="2.4">
<text x="100.7" y="72.9" transform="rotate(-90 100.7 72.9)">1</text>
<text x="103.3" y="72.9" transform="rotate(-90 103.3 72.9)">2</text>
<text x="105.9" y="72.9" transform="rotate(-90 105.9 72.9)">3</text>
<text x="155.7" y="88">1</text>
<text x="176.3" y="88">16</text>
<text x="189.7" y="89.4" transform="rotate(-90 189.7 89.4)">2</text>
<text x="189.7" y="88">2</text>
<text x="202.5" y="88">1</text>
<text x="155.7" y="93.3">2</text>
<text x="176.3" y="93.3">15</text>
<text x="155.7" y="98.5">3</text>
<text x="176.3" y="98.5">14</text>
<text x="189.1" y="99.8" transform="rotate(-90 189.1 99.8)">2</text>
<text x="189.1" y="98.5">2</text>
<text x="189.7" y="97" transform="rotate(-90 189.7 97)">1</text>
<text x="202" y="98.5">1</text>
<text x="155.7" y="103.7">4</text>
<text x="176.3" y="103.7">13</text>
<text x="189.1" y="107.4" transform="rotate(-90 189.1 107.4)">1</text>
<text x="155.7" y="108.9">5</text>
<text x="176.3" y="108.9">12</text>
<text x="189.1" y="110.3" transform="rotate(-90 189.1 110.3)">2</text>
<text x="189.1" y="108.9">2</text>
<text x="202" y="108.9">1</text>
<text x="155.7" y="114.2">6</text>
<text x="155.7" y="119.4">7</text>
<text x="176.3" y="119.4">10</text>
<text x="176.3" y="114.2">11</text>
<text x="189.1" y="117.9" transform="rotate(-90 189.1 117.9)">1</text>
<text x="189.1" y="119.4">2</text>
<text x="202" y="119.4">1</text>
<text x="155.7" y="124.6">8</text>
<text x="176.3" y="124.6">9</text>
<text x="189.1" y="120.7" transform="rotate(-90 189.1 120.7)">2</text>
<text x="189.1" y="128.4" transform="rotate(-90 189.1 128.4)">1</text>
</g>
<g font-size="2.3" fill="#000080">
<text x="98.6" y="55.2">J22</text>
<text x="98.6" y="58.3">5-146281-3</text>
<text x="201.7" y="65.6">R24</text>
<text x="216.9" y="65.6">4K7</text>
<text x="201.7" y="68.7">R23</text>
<text x="202.2" y="71.4">R22</text>
<text x="216.4" y="68.7">4K7</text>
<text x="216.4" y="71.4">4K7</text>
<text x="201.7" y="74.5">R21</text>
<text x="216.4" y="74.5">4K7</text>
<text x="104.9" y="81.8">R25</text>
<text x="120.1" y="81.8">4K3</text>
<text x="119.5" y="87.6">R26</text>
<text x="134.7" y="87.6">510</text>
<text x="158.8" y="86">U8</text>
<text x="193.8" y="85.5">0603</text>
<text x="199.1" y="86.5">D27</text>
<text x="208.5" y="85.5">R17 4K7</text>
<text x="104.9" y="92.3">R27</text>
<text x="120.1" y="92.3">4K3</text>
<text x="183.4" y="90.7">C51</text>
<text x="208.5" y="96">R18 4K7</text>
<text x="119.5" y="98">R28</text>
<text x="134.7" y="98">510</text>
<text x="182.9" y="101.2">C52</text>
<text x="198.6" y="97">D28</text>
<text x="104.9" y="102.7">R29</text>
<text x="120.1" y="102.7">4K3</text>
<text x="192.3" y="108">0603 D29</text>
<text x="208.5" y="106.4">R19 4K7</text>
<text x="104.9" y="113.2">R31</text>
<text x="119.5" y="108.5">R30</text>
<text x="120.1" y="113.2">4K3</text>
<text x="134.7" y="108.5">510</text>
<text x="182.9" y="111.6">C53</text>
<text x="119.5" y="119">R32</text>
<text x="134.2" y="119">510</text>
<text x="192.3" y="118.4">0805 D30</text>
<text x="208.5" y="116.9">R20 4K7</text>
<text x="182.9" y="122.1">C54</text>
<text x="158.8" y="131">TLP290-4</text>
<text x="192.3" y="128.9">0603</text>
</g>
<g font-size="2.3">
<text x="222.1" y="54.1">3V3_DEVICES</text>
<text x="93.4" y="75.6">12V</text>
<text x="176.1" y="177">Title</text>
<text x="186.5" y="179.7">&lt;Title&gt;</text>
<text x="176.1" y="184.9">Size</text>
<text x="186.5" y="184.9">Document Number</text>
<text x="262.4" y="184.9">Rev</text>
<text x="178.7" y="187.5">A</text>
<text x="186.5" y="187.5">&lt;Doc&gt;</text>
<text x="265" y="187.5">&lt;RevCo</text>
<text x="176.1" y="192.7">Date:</text>
<text x="189.7" y="192.7">Friday, January 24, 2025</text>
<text x="228.4" y="192.7">Sheet</text>
<text x="241.5" y="192.7">4</text>
<text x="249.3" y="192.7">of</text>
<text x="257.2" y="192.7">12</text>
</g>
<g font-size="2.3" fill="#f00">
<text x="148.6" y="67.2">P[2] GPIO_Input_1</text>
<text x="148.6" y="69.8">P[2] GPIO_Input_2</text>
<text x="148.6" y="72.9">P[2] GPIO_Input_3</text>
<text x="148.6" y="76.1">P[2] GPIO_Input_4</text>
<text x="71.2" y="97">P[12] N_GPIO_Input_1</text>
<text x="71.2" y="108">P[12] N_GPIO_Input_2</text>
<text x="71.2" y="117.9">P[12] N_GPIO_Input_3</text>
<text x="71.2" y="125.8">P[12] N_GPIO_Input_4</text>
</g>
<g font-size="1.9">
<text x="46.6" y="9.4">5</text>
<text x="96.3" y="9.4">4</text>
<text x="146" y="9.4">3</text>
<text x="195.7" y="9.4">2</text>
<text x="245.4" y="9.4">1</text>
<text x="19.8" y="34.6">D</text>
<text x="270.9" y="34.6">D</text>
<text x="19.8" y="80.3">C</text>
<text x="270.9" y="80.3">C</text>
<text x="19.8" y="126.2">B</text>
<text x="270.9" y="126.2">B</text>
<text x="19.8" y="171.9">A</text>
<text x="270.9" y="171.9">A</text>
<text x="46.6" y="195.2">5</text>
<text x="96.3" y="195.2">4</text>
<text x="146" y="195.2">3</text>
<text x="195.7" y="195.2">2</text>
<text x="245.4" y="195.2">1</text>
</g>
</svg>
